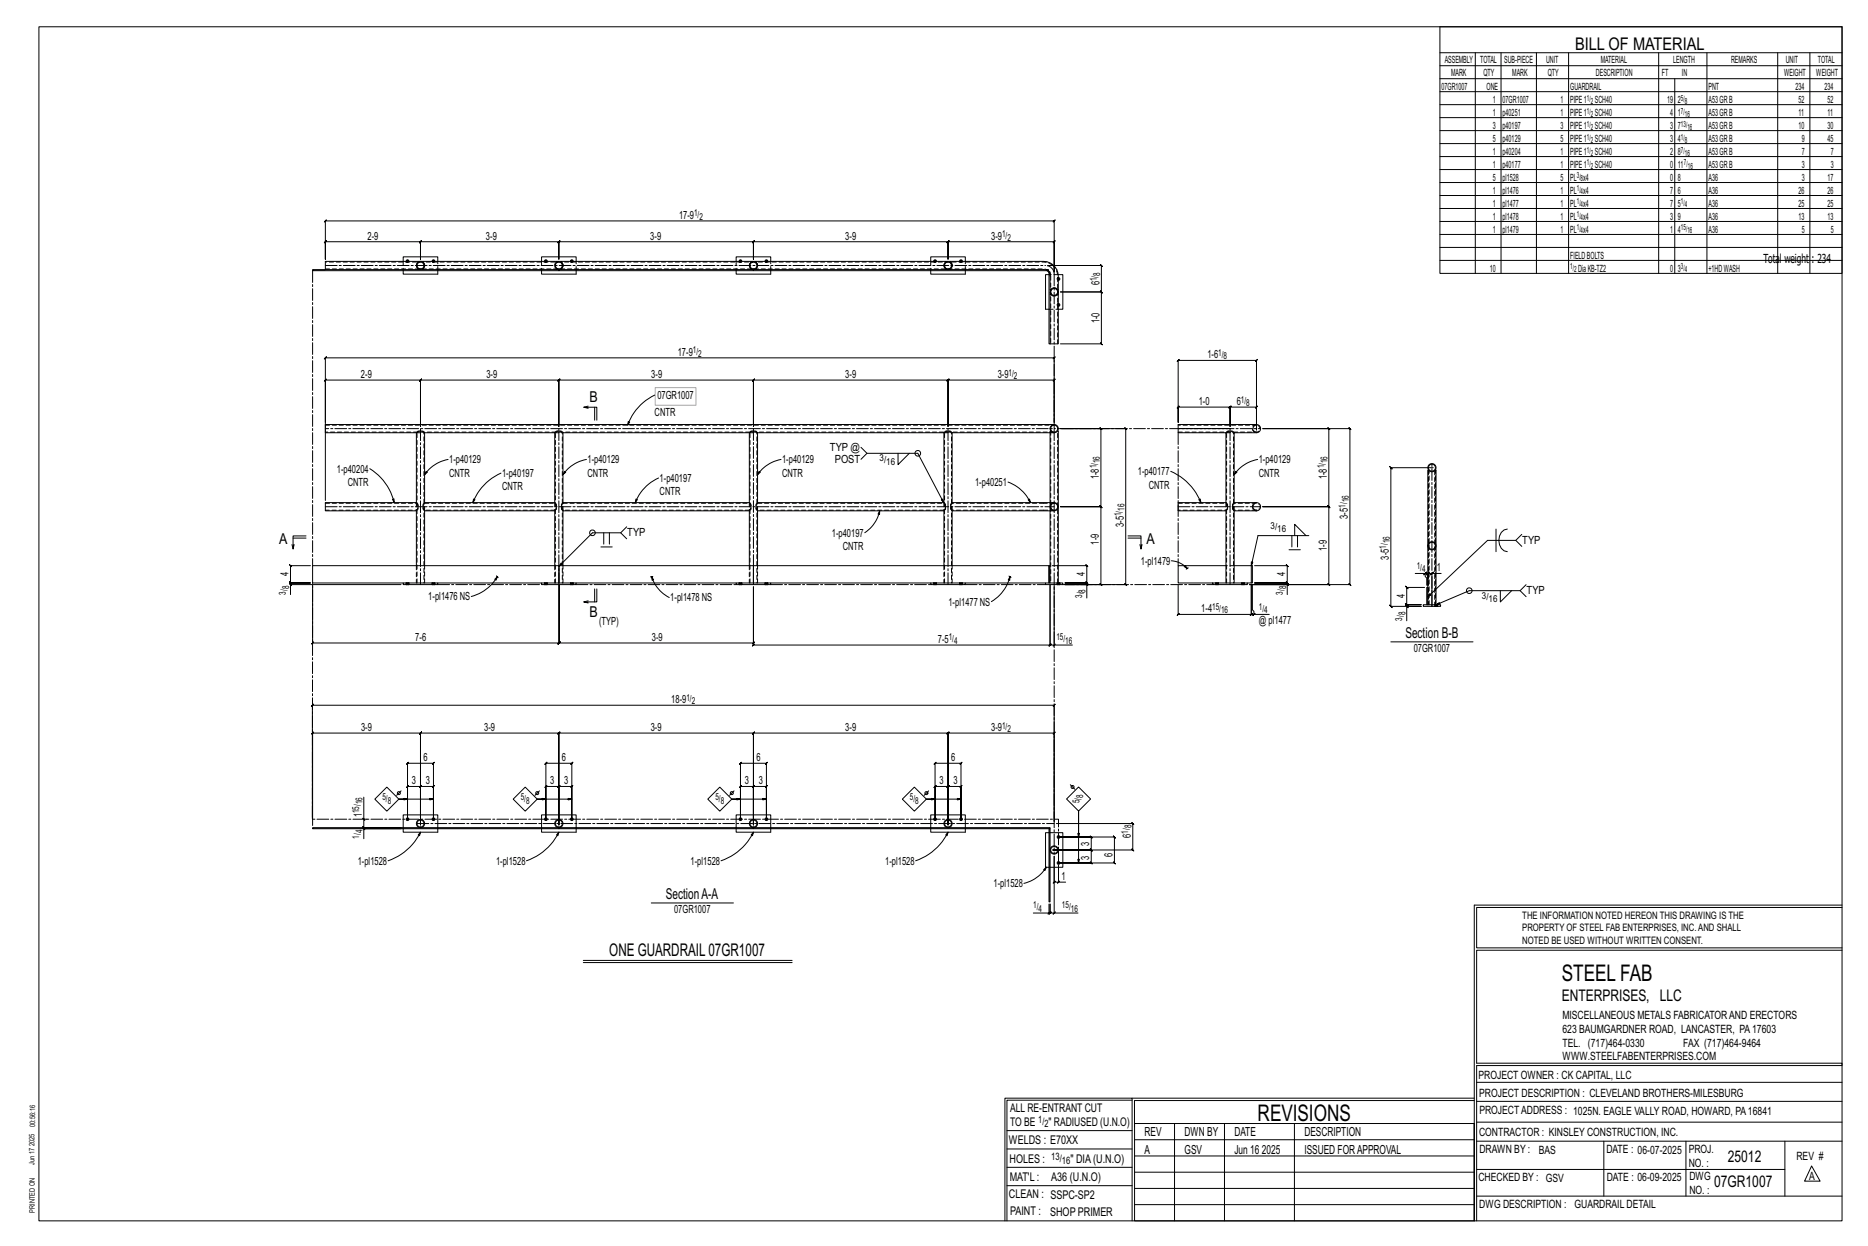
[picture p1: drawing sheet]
<svg xmlns="http://www.w3.org/2000/svg" width="914mm" height="610mm" viewBox="0 0 914 610" stroke-linecap="round" stroke-linejoin="round" font-family="sans-serif">
<g fill="none" stroke="#000" stroke-width=".49">
<path d="M19 13h883v584h-883zM705 13h197v121h-197zM705 26h197M705 32h197M705 39h197M722 26v108M735 26v108M752 26v108M768 26v108M812 26v108M820 39v95M836 26v108"/>
<path d="M870 26v108M886 26v108M705 45h197M705 51h197M705 58h197M705 64h197M705 70h197M705 77h197M705 83h197M705 89h197M705 96h197M159 108v1l1-1h-1h357v1l1-1h-1v25v-15h1l-1 1v-1h-52h1l-1 1v-1v9v-9h1l-1 1v-1h-95l-1 1 1-1v9v-9l-1 1 1-1h-95l-1 1 1-1v9v-9l-1 1 1-1h-68l-1 1 1-1v9v-9l-1 1 1-1h-47h1l-1 1v-1v9z"/>
<path d="M705 102h197M705 108h197M705 115h197M159 132v-4h352a7 7 0 0 1 7 7v33h-4M159 132h352l2 1 1 2v33M159 132h-6h121h95h144M197 128v-2h17v2M197 132v2h17v-2M265 128v-2h17v2M265 132v2h17v-2M360 128v-2h17v2M360 132v2h17v-2"/>
<path d="M456 128v-2h17v2M456 132v2h17v-2M513 130h26v-1l1 1h-1v13v-1l1 1h-1h-20h20v-1l1 1h-1v25l1 1-1-1h-20M513 133v35h1M513 134h-1v17h1M518 134h2v17h-2M705 121h197M705 127h197M577 176l-1 1 1-1h38v1l1-1h-1v34v-11h1l-1 1v-1h-13h1l-1 1v-1v10v-10h1l-1 1v-1h-25l-1 1 1-1v8zM288 200l-2-1h6v7M288 199h-2M291 199v7"/>
<path d="M320 193a26 26 0 0 0-13 15M159 207v-32v1l1-1h-1h357v1l1-1h-1v32v-21l1-1-1 1h-52l1-1-1 1v23v-23l1-1-1 1h-95v-1l-1 1h1v23v-23v-1l-1 1h1h-95v-1l-1 1h1v23v-23v-1l-1 1h1h-68v-1l-1 1h1v23v-23v-1l-1 1h1h-47l1-1-1 1v59M208 212h64M276 212h91M308 206l-1 2zM371 212h91M421 219l3 3h25l13 24-1-1v-1l1 2v-34l1-1h2l1 1v34M466 212h48M514 211v66M516 208h-357v4h45M518 211v74M519 210h32v-1l1 1h-1v76l1 1-1-1h-30h18v1l-1-1h1v-38l-1-1 1 1h-20h20l-1-1 1 1v-38l-1-1 1 1z"/>
<path d="M600 212l1-1h2l1 1M181 229a27 27 0 0 1 12 17M209 231l-1 1zM219 225a18 18 0 0 0-11 7M245 231a26 26 0 0 0-14 15M276 231h1l-1 1zM287 225a18 18 0 0 0-11 7M322 234a22 22 0 0 0-11 12M372 231l-1 1zM382 225a18 18 0 0 0-11 7M424 222l-3 3M440 222v5l5-5"/>
<path d="M493 236a19 19 0 0 1 11 10M573 231a28 28 0 0 1 15 15M605 231l-1 1zM616 225a18 18 0 0 0-12 7M699 230v57h-1v9h1v-9M702 229h-21l-1-1 1 1v68l-1-1 1 1h15h-7v7M703 230v66h2v-1l-2 1 16-7h25l3-3M192 244h1v2zM204 246l1 1v2l-1 1M204 250v27M208 246v-34l-1-1h-2l-1 1v34h-45v4h45M208 250v27"/>
<path d="M208 250h64M208 246h64v1v2v1M208 246l-1 1v2l1 1M232 244l-1 2zM272 246v-34v-1h3l1 1v34M272 250v27M276 250v27M276 246h91l1 1v2l-1 1h-91M276 246l-1 1v2l1 1M307 258l-3 3h-14l-16 16M311 244h1l-1 2zM367 246v-34l1-1h2l1 1v34"/>
<path d="M367 250v27M371 250v27M371 250h91M371 246h91l1 1v2l-1 1M371 246l-1 1v2l1 1M431 250v2h-1zM431 250a17 17 0 0 1-8 11M462 250v27M466 250v27M466 246l-1 1v2l1 1h48M503 245l1-1v2zM514 246h-48"/>
<path d="M577 246h23l1 1v2l-1 1h-23zM587 244h1v2zM600 250v35M604 246h11a2 2 0 0 1 2 2 2 2 0 0 1-2 2h-11l-1-1v-2zM604 246v-34h11a2 2 0 0 0 2-2 2 2 0 0 0-2-2h-38v4h23v34M604 250v35M732 259v11M738 259a6 6 0 0 0-4 5 6 6 0 0 0 4 6M143 266v3M143 263h7M150 262h-7v7l1-3M152 277h-10v-1l1 1h-1v8l1 1-1-1h10h-10l1 1-1-1v1"/>
<path d="M294 268h6M296 261v5M298 261v5M304 261l3 3M513 277h1v8h-1zM515 277h17l-1-1 1 1v8h-1l1 1v-1h-11h11h-1l1 1v-1v1M552 262h7v7v-3M552 263h7M558 266l1 3M573 274a11 11 0 0 1 8 4M580 277l1 1-1-1zM581 278h.1"/>
<path d="M582 278h-1M600 277h-23v8l34 1v-1h-17M604 277h9v8h-2M614 277h16v-1l1 1h-1v8l1 1-1-1h-16h16l1 1-1-1v1M631 269h6M632 262v6M634 262v-5l5 5M635 262v6M641 262h-25l-3 15v-2v2v8M742 264l3 3M745 261l-3 3h-14l-29 28M142 286l1 1z"/>
<path d="M153 286v29l1-1-1 1h121h-1l1-1v1v-29v29h-1l1-1v1h95h-1l1-1v1v-28v29h-1l1-1v1h145l1-1-1 1v-30v30l1-1-1 1h2M196 286h-54v5M197 285h17v1h-17zM197 285h-44v-8h121v8v-8h95v8v-8h144v8h-1v1h8v-1h-6M199 285h.1M199 286h.1M200 285h.1M200 286h.1M212 285h.1M212 286h.1M213 285h.1M213 286h.1"/>
<path d="M214 285h51M243 282h.1M243 282v2l-1-1zM243 282a21 21 0 0 1-12 10M243 282l1 1M265 285h17v1h-17zM267 285h.1M267 286h.1M268 285h.1M268 286h.1M279 285h.1M279 286h.1"/>
<path d="M281 285h.1M281 286h.1M282 285h78M288 294h-2M291 288v6M292 288v6h-6l2 1M319 282l1 2h-1zM319 282a17 17 0 0 0 9 10M319 282h-1M320 282h-1M360 285h17v1h-17zM362 285h.1"/>
<path d="M362 286h.1M363 285h.1M363 286h.1M375 285h.1M375 286h.1M376 285h.1M376 286h.1M377 285h79M456 285h17v1h-17zM457 285h.1M457 286h.1M458 285h.1"/>
<path d="M458 286h.1M470 285h.1M470 286h.1M471 285h.1M471 286h.1M473 285h39M494 282h.1M494 282v2zM494 282a20 20 0 0 1-9 12M494 282l1 1M516 287v29h9M517 285h.1"/>
<path d="M517 286h.1M519 285h.1M519 286h.1M521 286h11v7M531 286l1 1zM577 286v15h-1l1-1v1h36h-1l1-1v1v-15v15h-1l1-1v1h1M595 285h.1M595 286h.1M596 285h.1M596 286h.1M608 285h.1M608 286h.1"/>
<path d="M609 285h.1M609 286h.1M612 286h49v1l-1-1h1v-76l-1-1 1 1h-43h32v-1l1 1h-1v38v-1l1 1h-1h-32h32v-1l1 1h-1v38l1 1-1-1h-38h18v5M613 286v12l1 1v2h7M630 286l1 1zM688 296l1 1zM693 281h5v1v1v3M697 296h8v1h-8zM697 281l1-1zM697 287h-8h-1l1 1v-1v9l-1-1 1 2v-1h7h-7l-1-1 1 2v-1v1M698 281h1h-1l2-1-1 1v5v-5h-1l2-1-1 1h2M701 281l1-1-2 1z"/>
<path d="M702 296h.1M702 297h.1M704 296h.1M704 297h.1M705 281h-4v16M734 289v6l6-6M744 289l3 3M517 315l-1 1zM613 301l1-1zM681 314h40M199 373v1l1-1h-1h13v1l1-1h-1v28v-16l1-1-1 1h-6v-1l-1 1h1v19v-19v-1l-1 1h1h-7l1-1-1 1v16zM267 373v1l1-1h-1h13l-1 1 1-1v28v-16v-1l-1 1h1h-6v-1l-1 1h1v19v-19v-1l-1 1h1h-7l1-1-1 1v16z"/>
<path d="M363 373h-1h13v1l1-1h-1v28v-16l1-1-1 1h-6v-1l-1 1h1v19v-19v-1l-1 1h1h-7l1-1-1 1v16v-28v1zM458 373h12v1l1-1h-1v28v-16l1-1-1 1h-6l1-1-1 1v19v-19l1-1-1 1h-6v-1l-1 1h1v16v-28l-1 1zM178 390v11h2M189 385l6 6-6 6-6-6zM196 387l-2 2M199 391h-4h17M257 385l6 6-6 6-6-6zM264 387l-2 2M267 391h-4h17M352 385l6 6-6 6-6-6zM359 387l-2 2M362 391h-4h17"/>
<path d="M448 385l5 6-5 6-6-6zM455 387l-3 2M458 391h-5h17M524 384l2 2M528 385l6 6-6 6-6-6zM153 401v-56l-1 1 1-1h363v1l1-1h-1v57v-43l1-1-1 1h-52l1-1-1 1v45v-45l1-1-1 1h-95v-1l-1 1h1v45v-45v-1l-1 1h1h-95v-1l-1 1h1v45v-45v-1l-1 1h1h-68v-1l-1 1h1v45v-45v-1l-1 1h1h-53l1-1-1 1v45M153 405h121h-121zM178 405l1 1zM178 400l1 1zM178 401v4v-1l1 1h-1h18h-18v-1l1 1h-1M196 405h-18v5M197 405v-6h17v6"/>
<path d="M197 405v2h17v-2M206 407l-1 2zM206 407a28 28 0 0 1-16 14M265 405v-6h17v6M265 405v2h17v-2M274 405h95h-95zM274 407l-1 2h-1zM274 407a28 28 0 0 1-16 14M360 405v-6h17v6M360 405v2h17v-2M369 405h145h-145zM369 407l-1 2z"/>
<path d="M369 407a28 28 0 0 1-16 14M456 405v-6h17v6M456 405v2h17v-2M464 407v2h-1zM464 407a28 28 0 0 1-16 14M513 405h1v36h-1zM513 407h-1v17h1M514 407h6v17h-6M517 403h38l-1-1 1 1v13l-1-1 1 1h-40M518 410h28l-1-1 1 1v12h-1l1 1v-1h-28h16l1 1-1-1v-6h1l-1-1v1h-19h19h1l-1-1v1v-6h1l-1-1v1zM528 409v-12v25M511 426l1-2-1 2z"/>
<path d="M512 424a18 18 0 0 1-11 8M518 432h-2l1-1-1 1v-13v28h12M518 423v9h4M519 431l-1 1zM319 442h40M513 442v5h-7M513 447h1l1-1-1 1v-5v5l1-1-1 1h2M514 446l-1 1zM517 446l-1 1zM722 443v154M722 443h180M902 444h-179v20h179"/>
<path d="M286 470h102M286 471h102M902 465h-179v55h179v1h-179v76M554 538h-61v59M554 537h168M722 538h-167v13M723 539h179M723 530h179M493 553h61M555 550h167v47h-167zM555 558h167M575 550v47"/>
<path d="M599 550v47M634 550v47M723 549h179M723 558h179M785 558v27M825 558v27M874 558v27M493 571h61M493 562h61M555 573h167M555 566h167M723 572h151"/>
<path d="M887 570l4 8h-8zM492 597v-60h62v60M493 580h61M555 589h167M555 581h167M723 585h179"/>
<circle cx="516" cy="210" r="1.7"/>
<circle cx="516" cy="210" r="1.9"/>
<circle cx="449" cy="222" r="1.4"/>
<circle cx="701" cy="229" r="2"/>
<circle cx="701" cy="229" r="1.7"/>
<circle cx="516" cy="248" r="2"/>
<circle cx="516" cy="248" r="1.8"/>
<circle cx="290" cy="261" r="1.4"/>
<circle cx="701" cy="267" r="2"/>
<circle cx="701" cy="267" r="1.7"/>
<circle cx="719" cy="289" r="1.4"/>
<circle cx="195" cy="388" r=".7"/>
<circle cx="263" cy="388" r=".7"/>
<circle cx="358" cy="388" r=".7"/>
<circle cx="453" cy="388" r=".7"/>
<circle cx="525" cy="385" r=".7"/>
<circle cx="206" cy="403" r="1.7"/>
<circle cx="206" cy="403" r="2"/>
<circle cx="274" cy="403" r="1.7"/>
<circle cx="274" cy="403" r="2"/>
<circle cx="369" cy="403" r="1.7"/>
<circle cx="369" cy="403" r="2"/>
<circle cx="464" cy="403" r="2"/>
<circle cx="464" cy="403" r="1.7"/>
<circle cx="516" cy="416" r="2"/>
<circle cx="516" cy="416" r="1.7"/>
</g>
<g fill="#000" stroke="#000" stroke-width=".49">
<path d="M199 127h1v1h-1zM212 127l1 1h-1zM267 127l1 1h-1zM279 127h1l1 1h-2zM362 127h1v1h-1zM375 127l1 1h-1zM457 127h1v1h-1zM470 127h1v1h-1zM518 136a.7 .7 0 0 1 1 1 .7 .7 0 0 1-1 0zM518 149a.7 .7 0 0 1 1 0 .7 .7 0 0 1-1 1z"/>
<circle cx="199" cy="401" r=".7"/>
<circle cx="212" cy="401" r=".7"/>
<circle cx="267" cy="401" r=".7"/>
<circle cx="280" cy="401" r=".7"/>
<circle cx="362" cy="401" r=".7"/>
<circle cx="375" cy="401" r=".7"/>
<circle cx="458" cy="401" r=".7"/>
<circle cx="470" cy="401" r=".7"/>
<circle cx="518" cy="410" r=".7"/>
<circle cx="518" cy="422" r=".7"/>
</g>
<g fill="none" stroke="#000" stroke-width=".49" stroke-dasharray="2 1.4">
<path d="M159 132h353M197 128v4M199 128h.1M200 128h-1M204 129h.1M204 131v-2M204 129v-1M204 130h.1M204 130v1M204 131h1M204 128h1M204 131h.1"/>
<path d="M205 131h.1M205 129l-1 1M205 128h.1M205 132v-1M205 128h2l-2 1M205 131v1M205 132l2-1-1 1-2-1M206 132h.1M206 131h1M207 128h-1M207 128h.1M207 129v-1"/>
<path d="M207 131h.1M207 128l1 1M207 128l1 2-1 1M207 131v1M207 129h.1M207 131v-2M208 131h-1M208 131h.1M208 130v1M208 129v1M208 130h.1M212 128h.1"/>
<path d="M213 128h-1M214 132v-4M265 128v4M267 128h.1M268 128h-1M272 129h.1M272 131v-2M272 130h.1M272 129v-1M272 130v1M272 129v1M272 131h.1"/>
<path d="M272 128h.1M272 131h1M272 131h3l-1 1zM272 128h2h1zM272 132v-1M273 131h.1M273 128l-1 1M273 128h.1M274 132h.1M274 131h1M275 128h-1M275 128v1"/>
<path d="M275 128h.1M275 129v-1M275 131h.1M275 128l1 2-1 1M275 131v1M275 129h.1M275 131v-2M275 129h1M276 130l-1 1M276 129v1M276 130h.1M279 128h.1"/>
<path d="M280 128h-1M281 128h-1M282 132v-4M360 128v4M362 128h.1M363 128h-1M367 129h.1M367 130v-1M367 129v-1M367 131v-1M367 130h.1M367 130v1"/>
<path d="M367 131h1M367 128h1M368 131h.1M368 129l-1 1M368 131h2l-1 1zM368 131h-1M368 128h1h1zM368 128h.1M368 132v-1M368 128v1M369 132h.1M369 131h1"/>
<path d="M370 128h-1M370 128h.1M370 129v-1M370 131h.1M370 128l1 1M370 128l1 2-1 1M370 131v1M370 129h.1M370 131v-2M371 131h-1M371 130v1M371 129v1"/>
<path d="M371 130h.1M375 128h.1M376 128h-1M377 132v-4M456 128v4M457 128h.1M458 128h-1M462 129h.1M462 130v-1M462 129l1-1M462 131v-1M462 130h.1"/>
<path d="M462 130l1 1M463 131h.1M463 128h.1M463 129l-1 1M463 131h2l-1 1zM463 131h-1M463 128h1h1zM463 132v-1M463 128v1M464 132h.1M465 131h1M465 128h.1"/>
<path d="M465 128h1M465 129v-1M465 131h.1M465 128l1 1M466 128v2l-1 2M466 129h-1M466 131v-2M466 129h.1M466 131h-1M466 131h.1M466 130v1M466 129v1"/>
<path d="M466 130h.1M470 128h.1M471 128h-1M473 132v-4M512 132l2 1M513 132h-2M514 133v2M514 135v-3h-1v1M514 135v33M515 130l-4-2h-352M518 136h.1M518 134h-5"/>
<path d="M518 137v-1M513 151h5M514 142h.1M514 142v2v-1zM514 142l1-1M514 143l1 1M514 144h.1M515 142h-1M515 144h-1M515 141h1M515 145v-1M515 142h.1"/>
<path d="M515 144l1 1M515 141v1M515 145h.1M516 145h-1M516 141h-1M516 141h.1M516 145v-1M516 144h1M516 141h1M517 141h.1M517 144h.1M517 145h-1"/>
<path d="M517 141h-1M517 144l1-1M517 141l1 1M517 144v1M518 149h.1M518 142l-1-1M518 142v2M518 142h.1M518 142v1l-1 1M518 143h.1M518 144h.1M518 150v-1"/>
<path d="M518 168v-33a7 7 0 0 0-3-5M159 208h357M204 212h4M204 212v-1M204 211h1M205 211h.1M206 211l2 1v73M272 212h4M272 212v-1M272 211h.1M272 211h1M273 211h.1"/>
<path d="M274 211l1 1v73M367 212h4M367 212v-1M367 211h1M368 211h.1M369 211l2 1v73M462 212h4M462 212l1-1M463 211h.1M465 211l1 1v73M514 212h2M514 211v74"/>
<path d="M516 211h-357M577 211h38M600 212h4M601 212v-1M601 211h.1M601 211h1M603 211l1 1v73M613 210l1 1 1 1M613 210a1.7 1.7 0 0 1 2-2 1.7 1.7 0 0 1 2 2 1.7 1.7 0 0 1-2 1M615 208h-38M615 211h-1l-1-1M615 208h-1l-1 2"/>
<path d="M699 230v66M702 230v66M159 246h45M204 246v4M204 246h.1M204 246v1M204 247h1M205 247h.1M205 249l-1 1h-45M207 247l1-1M207 249h.1M208 249h-1"/>
<path d="M208 249h.1M208 250v-4M208 250v-1M208 246h64M272 246v4M272 250h-64M272 246h.1M272 246v1M272 247h.1M272 249v1M275 247l1-1M275 249h.1"/>
<path d="M276 249h-1M276 250v-4M276 250v-1M276 246h91M367 246v4M367 250h-91M367 246h.1M367 246v1M367 247h1M368 247h.1M368 249l-1 1M370 247l1-1"/>
<path d="M370 249h.1M371 249h-1M371 249h.1M371 250v-4M371 250v-1M371 246h91M462 246v4M462 250h-91M462 246h.1M462 246v1M462 247h1M463 247h.1"/>
<path d="M463 249l-1 1M465 247l1-1h45M465 249h.1M466 249h-1M466 249h.1M466 250v-4M466 250h.1M466 246h.1M511 250h5M511 250l-45-1M514 250h2M514 249h.1"/>
<path d="M514 247h.1M516 246h-5M516 246h-2M518 249h.1M518 247h.1M577 246h23M600 246v4M600 246h.1M600 246l1 1M601 247h.1M601 249l-1 1h-23M603 247l1-1h11"/>
<path d="M603 249h.1M604 249h-1M604 249h.1M604 250v-4M613 248v1M613 247v1M613 248l1-1 1-1M614 249l1 1M615 250l-11-1M615 250l-2-2M615 246h-1M615 250h.1"/>
<path d="M616 247h.1M616 249h.1M617 248h.1M204 277v8M272 277v8M367 277v8M462 277v8M604 277h-4M699 267h.1M699 268h.1M699 266h.1M703 266h.1"/>
<path d="M703 268h.1M199 285v1M199 285h.1M199 285l1 1zM199 286h.1M200 285v1M200 285h.1M200 286h.1M200 286v-1M204 285v-73M208 285v-8M212 285v1"/>
<path d="M212 285h.1M212 285v1zM212 286h.1M213 285v1M213 285h.1M213 286h.1M213 286v-1M267 285v1M267 285h.1M267 285v1zM267 286h.1M268 285v1"/>
<path d="M268 285h.1M268 286h.1M268 286v-1M272 285v-73M276 285v-8M279 285v1M279 285h.1M280 285l-1 1M280 285v1zM280 286h.1M280 285v1M281 285h.1"/>
<path d="M281 286h.1M281 286v-1M362 285v1M362 285h.1M362 285l1 1zM362 286h.1M363 285v1M363 285h.1M363 286h.1M363 286v-1M367 285v-73M371 285v-8"/>
<path d="M375 285v1M375 285h.1M375 285v1zM375 286h.1M376 285v1M376 285h.1M376 286h.1M376 286v-1M457 285v1M457 285h.1M458 285v1zM458 285l-1 1"/>
<path d="M458 286h-1M458 285v1M458 285h.1M458 286h.1M458 286v-1M462 285v-73M466 285v-8M470 285v1M470 285h.1M470 285l1 1zM470 286h.1M471 285v1"/>
<path d="M471 285h.1M471 286h.1M471 286v-1M517 285v1M517 285h1M518 285l-1 1M518 285v-74M518 285v1M518 285h.1M518 285v1zM518 286h.1M519 285v1"/>
<path d="M519 285h.1M519 286h.1M519 286v-1M595 285v1M595 285h.1M596 285l-1 1M596 285v1zM596 286h.1M596 285v1M596 285h.1M596 286v-1M600 285l1-73"/>
<path d="M608 285v1M608 285h.1M608 285l1 1zM608 286h.1M609 285v1M609 285h.1M609 286h.1M609 286v-1M700 296v-66M702 296v1M702 296h.1M703 296l-1 1"/>
<path d="M703 296v-66M703 296h.1M703 296v1zM703 296v1M703 297h.1M704 296v1M704 296h.1M704 297h.1M704 297v-1M197 405h.1M206 405h.1M214 405h.1"/>
<path d="M265 405h.1M274 405h.1M282 405h.1M360 405h.1M369 405h.1M377 405h.1M456 405h.1M464 405h.1M473 405h.1M514 407h-1M518 416h.1M513 424h1"/>
</g>
<path d="M321 190h20v8h-20z" fill="none" stroke="#f0f" stroke-width=".5"/>
<g fill="none" stroke="#000" stroke-width=".49" stroke-dasharray="5.8 1 1 1">
<path d="M153 132v145M159 130h353M516 134v76h61M516 134l-1-3-3-1M369 210v76M577 212v65M159 248h357M577 248h40M206 286v-76M214 286h51M274 286v-76M282 286h78"/>
<path d="M377 286h79M464 286v-76M473 286h39M516 286v-76h-357M520 286h74M602 286v-76h-25h40M701 297v-70M204 403h312v15M516 403v-117M518 422v-21h-365v-116"/>
</g>
<g font-size="11.2">
<text x="764" y="480">STEEL FAB</text>
<text x="616" y="548">REVISIONS</text>
</g>
<g font-size="8.6">
<text x="771" y="24">BILL OF MATERIAL</text>
<text x="298" y="468">ONE GUARDRAIL07GR1007</text>
</g>
<g font-size="7.9">
<text x="765" y="490">ENTERPRISES, LLC</text>
<text x="846" y="569">25012</text>
<text x="839" y="581">07GR1007</text>
</g>
<g font-size="7.3">
<text x="289" y="197">B</text>
<text x="137" y="266">A</text>
<text x="561" y="266">A</text>
<text x="289" y="302">B</text>
<text x="688" y="312">Section B-B</text>
<text x="326" y="440">SectionA-A</text>
</g>
<g font-size="6.1">
<text x="863" y="129">Tota</text>
<text x="871" y="129">l weight</text>
<text x="887" y="129">: 234</text>
<text x="560" y="556">REV</text>
<text x="580" y="556">DWN BY</text>
<text x="604" y="556">DATE</text>
<text x="639" y="556">DESCRIPTION</text>
<text x="560" y="564">A</text>
<text x="580" y="564">GSV</text>
<text x="604" y="564">Jun 16</text>
<text x="618" y="564">2025</text>
<text x="639" y="564">ISSUED FORAPPROVAL</text>
</g>
<g font-size="5.9">
<text x="494" y="560">WELDS : E70XX</text>
<text x="494" y="569">HOLES :</text>
<text x="524" y="569">&quot; DIA(U.N.O)</text>
<text x="494" y="578">MAT'L :</text>
<text x="515" y="578">A36 (U.N.O)</text>
<text x="494" y="586">CLEAN : SSPC-SP2</text>
<text x="495" y="595">PAINT :</text>
<text x="514" y="595">SHOP PRIMER</text>
</g>
<g font-size="5.8">
<text x="494" y="544">ALL RE-ENTRANT CUT</text>
<text x="494" y="551">TO BE</text>
<text x="513" y="551">&quot; RADIUSED (U.N.O)</text>
</g>
<g font-size="5.6">
<text x="765" y="499">MISCELLANEOUS METALS FABRICATORAND ERECTORS</text>
<text x="765" y="505">623 BAUMGARDNER ROAD, LANCASTER, PA17603</text>
<text x="765" y="512">TEL. (717)464-0330</text>
<text x="824" y="512">FAX (717)464-9464</text>
<text x="765" y="519">WWW.STEELFABENTERPRISES.COM</text>
<text x="724" y="528">PROJECT OWNER : CK CAPITAL, LLC</text>
<text x="724" y="537">PROJECT DESCRIPTION : CLEVELAND BROTHERS-MILESBURG</text>
<text x="724" y="545">PROJECTADDRESS : 1025N. EAGLE VALLY ROAD, HOWARD, PA16841</text>
<text x="724" y="556">CONTRACTOR : KINSLEY CONSTRUCTION, INC.</text>
<text x="724" y="564">DRAWN BY :</text>
<text x="753" y="564">BAS</text>
<text x="786" y="564">DATE : 06-07-2025</text>
<text x="827" y="564">PROJ.</text>
<text x="879" y="568">REV #</text>
<text x="827" y="571">NO. :</text>
<text x="724" y="578">CHECKED BY : GSV</text>
<text x="787" y="578">DATE : 06-09-2025</text>
<text x="827" y="578">DWG</text>
<text x="886" y="578">A</text>
<text x="827" y="584">NO. :</text>
<text x="724" y="591">DWG DESCRIPTION : GUARDRAIL DETAIL</text>
</g>
<g font-size="5.5">
<text x="332" y="107">17-9</text>
<text x="180" y="117">2-9</text>
<text x="238" y="117">3-9</text>
<text x="318" y="117">3-9</text>
<text x="414" y="117">3-9</text>
<text x="485" y="117">3-9</text>
<text x="538" y="140" transform="rotate(-90 538 140)">6</text>
<text x="538" y="158" transform="rotate(-90 538 158)">1-0</text>
<text x="332" y="174">17-9</text>
<text x="591" y="175">1-6</text>
<text x="177" y="185">2-9</text>
<text x="238" y="185">3-9</text>
<text x="319" y="185">3-9</text>
<text x="414" y="185">3-9</text>
<text x="488" y="185">3-9</text>
<text x="322" y="195">07GR1007</text>
<text x="320" y="204">CNTR</text>
<text x="587" y="198">1-0</text>
<text x="605" y="198">6</text>
<text x="406" y="221">TYP @</text>
<text x="220" y="227">1-p40129</text>
<text x="288" y="227">1-p40129</text>
<text x="383" y="227">1-p40129</text>
<text x="409" y="226">POST</text>
<text x="616" y="227">1-p40129</text>
<text x="165" y="231">1-p40204</text>
<text x="220" y="233">CNTR</text>
<text x="246" y="233">1-p40197</text>
<text x="288" y="233">CNTR</text>
<text x="383" y="233">CNTR</text>
<text x="557" y="233">1-p40177</text>
<text x="616" y="233">CNTR</text>
<text x="170" y="238">CNTR</text>
<text x="246" y="240">CNTR</text>
<text x="323" y="236">1-p40197</text>
<text x="477" y="238">1-p40251</text>
<text x="538" y="235" transform="rotate(-90 538 235)">1-8</text>
<text x="562" y="239">CNTR</text>
<text x="649" y="235" transform="rotate(-90 649 235)">1-8</text>
<text x="323" y="242">CNTR</text>
<text x="550" y="258" transform="rotate(-90 550 258)">3-5</text>
<text x="660" y="254" transform="rotate(-90 660 254)">3-5</text>
<text x="307" y="262">TYP</text>
<text x="407" y="263">1-p40197</text>
<text x="413" y="269">CNTR</text>
<text x="538" y="266" transform="rotate(-90 538 266)">1-9</text>
<text x="649" y="270" transform="rotate(-90 649 270)">1-9</text>
<text x="745" y="266">TYP</text>
<text x="680" y="274" transform="rotate(-90 680 274)">3-5</text>
<text x="559" y="276">1-pl1479</text>
<text x="703" y="280">1</text>
<text x="141" y="282" transform="rotate(-90 141 282)">4</text>
<text x="531" y="282" transform="rotate(-90 531 282)">4</text>
<text x="629" y="282" transform="rotate(-90 629 282)">4</text>
<text x="210" y="294">1-pl1476 NS</text>
<text x="688" y="293" transform="rotate(-90 688 293)">4</text>
<text x="747" y="291">TYP</text>
<text x="328" y="294">1-pl1478 NS</text>
<text x="464" y="296">1-pl1477 NS</text>
<text x="588" y="300">1-4</text>
<text x="293" y="306">(TYP)</text>
<text x="616" y="305">@ pl1477</text>
<text x="203" y="314">7-6</text>
<text x="319" y="314">3-9</text>
<text x="459" y="315">7-5</text>
<text x="692" y="319">07GR1007</text>
<text x="329" y="344">18-9</text>
<text x="177" y="358">3-9</text>
<text x="237" y="358">3-9</text>
<text x="319" y="358">3-9</text>
<text x="414" y="358">3-9</text>
<text x="485" y="358">3-9</text>
<text x="207" y="372">6</text>
<text x="275" y="372">6</text>
<text x="370" y="372">6</text>
<text x="466" y="372">6</text>
<text x="202" y="384">3</text>
<text x="208" y="384">3</text>
<text x="269" y="384">3</text>
<text x="276" y="384">3</text>
<text x="365" y="384">3</text>
<text x="371" y="384">3</text>
<text x="460" y="384">3</text>
<text x="467" y="384">3</text>
<text x="177" y="400" transform="rotate(-90 177 400)">1</text>
<text x="533" y="414" transform="rotate(-90 533 414)">3</text>
<text x="554" y="410" transform="rotate(-90 554 410)">6</text>
<text x="545" y="419" transform="rotate(-90 545 419)">6</text>
<text x="175" y="423">1-pl1528</text>
<text x="243" y="423">1-pl1528</text>
<text x="338" y="423">1-pl1528</text>
<text x="433" y="423">1-pl1528</text>
<text x="533" y="421" transform="rotate(-90 533 421)">3</text>
<text x="520" y="431">1</text>
<text x="486" y="434">1-pl1528</text>
<text x="330" y="447">07GR1007</text>
</g>
<g font-size="5">
<text x="745" y="450">THE INFORMATION NOTED HEREON THIS DRAWING IS THE</text>
<text x="745" y="456">PROPERTY OF STEEL FAB ENTERPRISES, INC.AND SHALL</text>
<text x="745" y="462">NOTED BE USED WITHOUT WRITTEN CONSENT.</text>
<text x="508" y="550">1/</text>
<text x="511" y="551">2</text>
<text x="515" y="568">13/</text>
<text x="520" y="570">16</text>
</g>
<g font-size="4.9">
<text x="707" y="31">ASSEMBLY</text>
<text x="725" y="31">TOTAL</text>
<text x="736" y="31">SUB-PIECE</text>
<text x="757" y="31">UNIT</text>
<text x="784" y="31">MATERIAL</text>
<text x="819" y="31">LENGTH</text>
<text x="847" y="31">REMARKS</text>
<text x="874" y="31">UNIT</text>
<text x="890" y="31">TOTAL</text>
<text x="710" y="37">MARK</text>
<text x="726" y="37">QTY</text>
<text x="740" y="37">MARK</text>
<text x="758" y="37">QTY</text>
<text x="781" y="37">DESCRIPTION</text>
<text x="814" y="37">FT</text>
<text x="823" y="37">IN</text>
<text x="873" y="37">WEIGHT</text>
<text x="889" y="37">WEIGHT</text>
<text x="706" y="44">07GR1007</text>
<text x="728" y="44">ONE</text>
<text x="769" y="44">GUARDRAIL</text>
<text x="836" y="44">PNT</text>
<text x="879" y="44">234</text>
<text x="893" y="44">234</text>
<text x="731" y="50">1</text>
<text x="736" y="50">07GR1007</text>
<text x="764" y="50">1</text>
<text x="769" y="50">PIPE1</text>
<text x="781" y="50">SCH40</text>
<text x="816" y="50">19</text>
<text x="821" y="50">2</text>
<text x="836" y="50">A53GRB</text>
<text x="880" y="50">52</text>
<text x="895" y="50">52</text>
<text x="731" y="57">1</text>
<text x="736" y="57">p40251</text>
<text x="764" y="57">1</text>
<text x="769" y="57">PIPE1</text>
<text x="781" y="57">SCH40</text>
<text x="818" y="57">4</text>
<text x="821" y="57">1</text>
<text x="836" y="57">A53GRB</text>
<text x="880" y="57">11</text>
<text x="895" y="57">11</text>
<text x="731" y="63">3</text>
<text x="736" y="63">p40197</text>
<text x="764" y="63">3</text>
<text x="769" y="63">PIPE1</text>
<text x="781" y="63">SCH40</text>
<text x="818" y="63">3</text>
<text x="821" y="63">7</text>
<text x="836" y="63">A53GRB</text>
<text x="880" y="63">10</text>
<text x="895" y="63">30</text>
<text x="731" y="69">5</text>
<text x="736" y="69">p40129</text>
<text x="764" y="69">5</text>
<text x="769" y="69">PIPE1</text>
<text x="781" y="69">SCH40</text>
<text x="818" y="69">3</text>
<text x="821" y="69">4</text>
<text x="836" y="69">A53GRB</text>
<text x="882" y="69">9</text>
<text x="895" y="69">45</text>
<text x="731" y="76">1</text>
<text x="736" y="76">p40204</text>
<text x="764" y="76">1</text>
<text x="769" y="76">PIPE1</text>
<text x="781" y="76">SCH40</text>
<text x="818" y="76">2</text>
<text x="821" y="76">8</text>
<text x="836" y="76">A53GRB</text>
<text x="882" y="76">7</text>
<text x="896" y="76">7</text>
<text x="731" y="82">1</text>
<text x="736" y="82">p40177</text>
<text x="764" y="82">1</text>
<text x="769" y="82">PIPE1</text>
<text x="781" y="82">SCH40</text>
<text x="818" y="82">0</text>
<text x="821" y="82">11</text>
<text x="836" y="82">A53GRB</text>
<text x="882" y="82">3</text>
<text x="896" y="82">3</text>
<text x="731" y="88">5</text>
<text x="736" y="88">pl1528</text>
<text x="764" y="88">5</text>
<text x="769" y="88">PL x4</text>
<text x="818" y="88">0</text>
<text x="821" y="88">8</text>
<text x="836" y="88">A36</text>
<text x="882" y="88">3</text>
<text x="895" y="88">17</text>
<text x="731" y="95">1</text>
<text x="736" y="95">pl1476</text>
<text x="764" y="95">1</text>
<text x="769" y="95">PL x4</text>
<text x="818" y="95">7</text>
<text x="821" y="95">6</text>
<text x="836" y="95">A36</text>
<text x="880" y="95">26</text>
<text x="895" y="95">26</text>
<text x="731" y="101">1</text>
<text x="736" y="101">pl1477</text>
<text x="764" y="101">1</text>
<text x="769" y="101">PL x4</text>
<text x="818" y="101">7</text>
<text x="821" y="101">5</text>
<text x="836" y="101">A36</text>
<text x="880" y="101">25</text>
<text x="895" y="101">25</text>
<text x="731" y="107">1</text>
<text x="736" y="107">pl1478</text>
<text x="764" y="107">1</text>
<text x="769" y="107">PL x4</text>
<text x="818" y="107">3</text>
<text x="821" y="107">9</text>
<text x="836" y="107">A36</text>
<text x="880" y="107">13</text>
<text x="895" y="107">13</text>
<text x="731" y="114">1</text>
<text x="736" y="114">pl1479</text>
<text x="764" y="114">1</text>
<text x="769" y="114">PL x4</text>
<text x="818" y="114">1</text>
<text x="821" y="114">4</text>
<text x="836" y="114">A36</text>
<text x="882" y="114">5</text>
<text x="896" y="114">5</text>
<text x="769" y="127">FIELDBOLTS</text>
<text x="729" y="133">10</text>
<text x="772" y="133">DiaKB-TZ2</text>
<text x="818" y="133">0</text>
<text x="821" y="133">3</text>
<text x="836" y="133">+1HDWASH</text>
</g>
<g font-size="4.7">
<text x="340" y="106">1/</text>
<text x="342" y="108">2</text>
<text x="491" y="116">1/</text>
<text x="493" y="118">2</text>
<text x="537" y="138" transform="rotate(-90 537 138)">1/</text>
<text x="539" y="135" transform="rotate(-90 539 135)">8</text>
<text x="339" y="173">1/</text>
<text x="342" y="175">2</text>
<text x="596" y="174">1/</text>
<text x="599" y="176">8</text>
<text x="494" y="184">1/</text>
<text x="496" y="185">2</text>
<text x="607" y="197">1/</text>
<text x="610" y="199">8</text>
<text x="431" y="226">3/</text>
<text x="434" y="227">16</text>
<text x="538" y="227" transform="rotate(-90 538 227)">16</text>
<text x="650" y="227" transform="rotate(-90 650 227)">16</text>
<text x="537" y="229" transform="rotate(-90 537 229)">1/</text>
<text x="648" y="229" transform="rotate(-90 648 229)">1/</text>
<text x="660" y="246" transform="rotate(-90 660 246)">16</text>
<text x="550" y="250" transform="rotate(-90 550 250)">16</text>
<text x="659" y="248" transform="rotate(-90 659 248)">1/</text>
<text x="549" y="252" transform="rotate(-90 549 252)">1/</text>
<text x="622" y="259">3/</text>
<text x="625" y="260">16</text>
<text x="679" y="268" transform="rotate(-90 679 268)">1/</text>
<text x="680" y="266" transform="rotate(-90 680 266)">16</text>
<text x="694" y="278">1/</text>
<text x="696" y="280">4</text>
<text x="140" y="291" transform="rotate(-90 140 291)">3/</text>
<text x="142" y="288" transform="rotate(-90 142 288)">8</text>
<text x="530" y="293" transform="rotate(-90 530 293)">3/</text>
<text x="531" y="290" transform="rotate(-90 531 290)">8</text>
<text x="628" y="291" transform="rotate(-90 628 291)">3/</text>
<text x="630" y="288" transform="rotate(-90 630 288)">8</text>
<text x="725" y="293">3/</text>
<text x="593" y="298">15/</text>
<text x="616" y="298">1/</text>
<text x="729" y="294">16</text>
<text x="598" y="300">16</text>
<text x="619" y="300">4</text>
<text x="686" y="304" transform="rotate(-90 686 304)">3/</text>
<text x="688" y="301" transform="rotate(-90 688 301)">8</text>
<text x="464" y="313">1/</text>
<text x="467" y="315">4</text>
<text x="517" y="313">15/</text>
<text x="521" y="315">16</text>
<text x="336" y="343">1/</text>
<text x="339" y="344">2</text>
<text x="491" y="356">1/</text>
<text x="493" y="358">2</text>
<text x="178" y="393" transform="rotate(-90 178 393)">16</text>
<text x="187" y="392">5/</text>
<text x="190" y="393">8</text>
<text x="255" y="392">5/</text>
<text x="258" y="393">8</text>
<text x="350" y="392">5/</text>
<text x="353" y="393">8</text>
<text x="445" y="392">5/</text>
<text x="448" y="393">8</text>
<text x="528" y="393" transform="rotate(-90 528 393)">5/</text>
<text x="530" y="390" transform="rotate(-90 530 390)">8</text>
<text x="176" y="398" transform="rotate(-90 176 398)">15/</text>
<text x="178" y="408" transform="rotate(-90 178 408)">4</text>
<text x="552" y="408" transform="rotate(-90 552 408)">1/</text>
<text x="554" y="405" transform="rotate(-90 554 405)">8</text>
<text x="176" y="410" transform="rotate(-90 176 410)">1/</text>
<text x="506" y="444">1/</text>
<text x="508" y="446">4</text>
<text x="520" y="444">15/</text>
<text x="524" y="446">16</text>
</g>
<g font-size="4.2">
<text x="777" y="49">1/</text>
<text x="779" y="51">2</text>
<text x="823" y="49">5/</text>
<text x="825" y="51">8</text>
<text x="777" y="56">1/</text>
<text x="779" y="57">2</text>
<text x="823" y="56">7/</text>
<text x="825" y="57">16</text>
<text x="777" y="62">1/</text>
<text x="779" y="63">2</text>
<text x="823" y="62">13/</text>
<text x="826" y="63">16</text>
<text x="777" y="68">1/</text>
<text x="779" y="70">2</text>
<text x="823" y="68">1/</text>
<text x="825" y="70">8</text>
<text x="777" y="75">1/</text>
<text x="779" y="76">2</text>
<text x="823" y="75">7/</text>
<text x="825" y="76">16</text>
<text x="777" y="81">1/</text>
<text x="779" y="82">2</text>
<text x="824" y="81">7/</text>
<text x="826" y="82">16</text>
<text x="772" y="87">3/</text>
<text x="774" y="89">8</text>
<text x="772" y="94">1/</text>
<text x="774" y="95">4</text>
<text x="772" y="100">1/</text>
<text x="774" y="101">4</text>
<text x="823" y="100">1/</text>
<text x="825" y="101">4</text>
<text x="772" y="106">1/</text>
<text x="774" y="108">4</text>
<text x="772" y="113">1/</text>
<text x="823" y="113">15/</text>
<text x="774" y="114">4</text>
<text x="826" y="114">16</text>
<text x="769" y="132">1/</text>
<text x="823" y="132">3/</text>
<text x="770" y="133">2</text>
<text x="825" y="133">4</text>
</g>
<g font-size="3.7">
<text x="17" y="551" transform="rotate(-90 17 551)">00:56:16</text>
<text x="17" y="561" transform="rotate(-90 17 561)">2025</text>
<text x="17" y="570" transform="rotate(-90 17 570)">Jun 17</text>
<text x="17" y="593" transform="rotate(-90 17 593)">PRINTED ON</text>
</g>
</svg>
